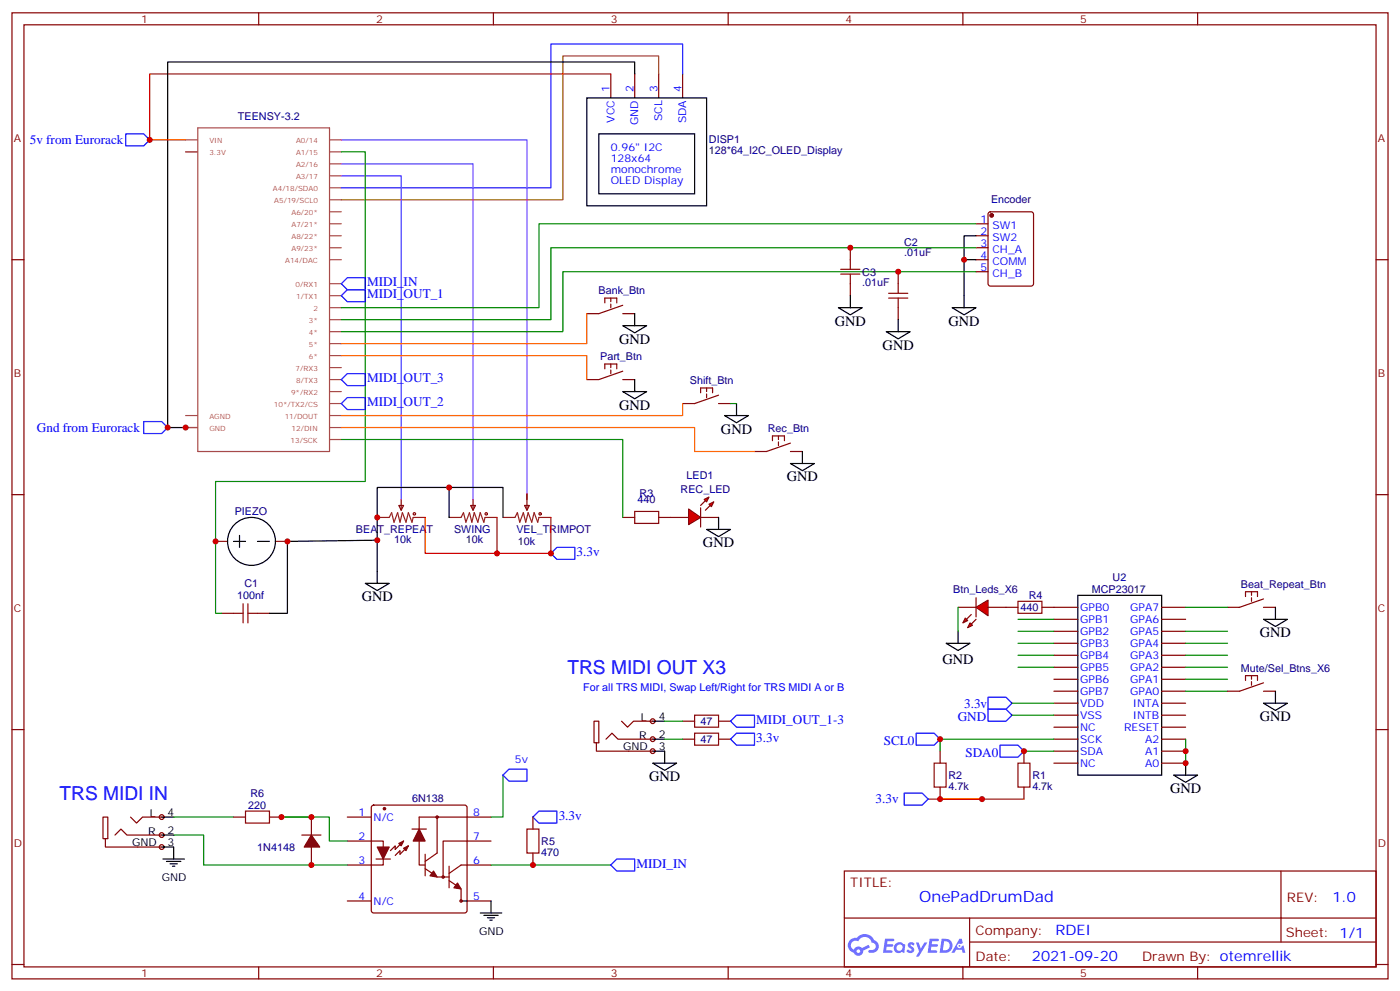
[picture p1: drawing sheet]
<svg xmlns="http://www.w3.org/2000/svg" width="412mm" height="292mm" viewBox="0 0 412 292" stroke-linecap="round" stroke-linejoin="round" font-family="sans-serif">
<g fill="none" stroke="#870000" stroke-width=".35">
<path d="M3.5 3.8h405.4v284.3h-405.4zM7.1 7.3h398.2v277.3h-398.2zM76.2 3.8v3.5M145.3 3.8v3.5M214.5 3.8v3.5M283.6 3.8v3.5M352.8 3.8v3.5M3.5 76.4h3.6M405.3 76.4h3.6M3.5 145.6h3.6M405.3 145.6h3.6M3.5 214.7h3.6"/>
<path d="M405.3 214.7h3.6M248.7 256.4h156.6v28.2h-156.6zM377.3 256.4v20.9M248.7 270.2h156.5M285.6 277.3h119.6M285.6 270.2v14.1M3.5 283.9h3.6M76.2 284.6v3.5M145.3 284.6v3.5M214.5 284.6v3.5M283.6 284.6v3.5M352.8 284.6v3.5"/>
<path d="M405.3 283.9h3.6"/>
</g>
<g fill="#5487ff">
<path d="M267.7 277.5a1.22 1.22 0 0 1 1.7 .3l-.4 .6a.47 .47 0 0 0-.3-.4 .47 .47 0 0 0-.5 .2l.1 .2a1.14 1.14 0 0 1 .8 1.7 1.14 1.14 0 0 1-1.9 0l-.2-.2 .5-.5 .7 .4a.29 .29 0 0 0 .3-.2 .29 .29 0 0 0-.2-.4 1.04 1.04 0 0 1-.6-1.7z"/>
<path d="M260.7 276.3h2.4l.3 .2-.2 .5h-1.8l-.1 .9h1.5l.3 .4-.3 .3h-1.6l-.2 1.1 1.7 .1 .2 .3-.2 .3h-2.6z"/>
<path d="M273.8 276.3h2.4l.3 .2-.1 .5h-1.8l-.2 .9h1.6l.3 .4-.4 .3h-1.6l-.1 1.1 1.7 .1 .2 .3-.2 .3h-2.6z"/>
<path d="M282.6 276.3h.7l.3 1.2-.6 .4a.69 .69 0 0 0-1 .2 .69 .69 0 0 0 .4 1 .69 .69 0 0 0 .9-.6l.5-.3 .6 2.2h-.8l-.2-.8h-1.8l-.5 .8h-.8z"/>
<path d="M269.8 277.4h.8l.6 1.8 1.1-1.8h.9l-2.6 4.2h-.8l.9-1.6z"/>
<path d="M277.4 276.3l-.6 4.1h1.3a2.11 2.11 0 0 0 2.5-2.1 2.11 2.11 0 0 0-2.5-2zM278.1 277a1.39 1.39 0 0 1 1.7 1.4 1.39 1.39 0 0 1-1.8 1.3h-.3z"/>
<path d="M263.7 277.9a1.54 1.54 0 0 0-.1 2.2 1.54 1.54 0 0 0 2.2 .1l.6 .2 .3-2.3-.2-.2h-.4a1.49 1.49 0 0 0-2.4 0zM264 278.9a.94 .94 0 0 1 1.8 0 .94 .94 0 0 1-1.8 0z"/>
<path d="M250.4 276.7a2.18 2.18 0 0 0 1.1 3.7 1.44 1.44 0 0 0 1.6 .9 1.44 1.44 0 0 0 1.2-1.5l2-1-.5-.7-1.9 .9a1.47 1.47 0 0 0-2.4 .5 1.39 1.39 0 0 1-.7-2 1.39 1.39 0 0 1 2-.4 2.12 2.12 0 0 1 2.2-1.3 2.12 2.12 0 0 1 1.9 1.7 1.14 1.14 0 0 1 1.1 1.4 1.14 1.14 0 0 1-1.7 .7 .43 .43 0 0 0-.5 .4 .43 .43 0 0 0 .4 .5 1.98 1.98 0 0 0 2.5-1.3 1.98 1.98 0 0 0-1.2-2.5 3.1 3.1 0 0 0-5.3-.7l-.9 .1zM252.3 280a.55 .55 0 0 1 1.1 0 .55 .55 0 0 1-1.1 0z"/>
<circle cx="282.6" cy="278.4" r=".26"/>
</g>
<g fill="none" stroke="#a64a4a" stroke-width=".35">
<path d="M58.3 37.6h38.8v95.3h-38.8zM54.7 44.7h3.5M54.7 41.2h3.5M97.1 44.7h3.4M97.1 41.2h3.4M97.1 48.2h3.4M97.1 51.8h3.4M97.1 55.3h3.4M97.1 58.8h3.4M97.1 62.3h3.4M97.1 65.9h3.4M97.1 69.4h3.4"/>
<path d="M97.1 72.9h3.4M97.1 76.4h3.4M97.1 83.5h3.4M97.1 87h3.4M97.1 90.6h3.4M97.1 94.1h3.4M97.1 97.6h3.4M97.1 101.1h3.4M97.1 104.7h3.4M97.1 108.2h3.4M97.1 111.7h3.4M97.1 115.3h3.4"/>
<path d="M97.1 118.8h3.4M54.7 122.3h3.5M54.7 125.8h3.5M97.1 122.3h3.4M97.1 125.8h3.4M97.1 129.4h3.4"/>
</g>
<g fill="none" stroke="#870000" stroke-width=".35">
<path d="M179.9 21.8v7M187 21.8v7M194 21.8v7M201.1 21.8v7M117.5 148.8h1.4l-.7 1.4zM118.2 147v3.2M138.6 148.8h1.5l-.8 1.4zM139.3 147v3.2M154.5 148.8h1.4l-.7 1.4zM155.2 145.2v5M310.4 178.8h7.1M342.2 178.8h7"/>
<path d="M65.3 180.5h3.5M75.8 180.5h3.6M310.4 182.3h7.1M310.4 185.8h7.1M310.4 189.3h7.1M310.4 192.9h7.1M310.4 196.4h7.1M310.4 199.9h7.1M342.2 182.3h7M342.2 185.8h7M342.2 189.3h7M342.2 192.9h7"/>
<path d="M342.2 196.4h7M342.2 199.9h7M310.4 203.4h7.1M310.4 207h7.1M310.4 210.5h7.1M310.4 214h7.1M310.4 217.6h7.1M342.2 203.4h7M342.2 207h7M342.2 210.5h7M342.2 214h7M342.2 217.6h7"/>
<path d="M276.9 221.1v3.5M276.9 231.7v3.5M301.6 221.1v3.5M301.6 231.7v3.5M310.4 221.1h7.1M310.4 224.6h7.1M342.2 221.1h7M342.2 224.6h7"/>
</g>
<g fill="none" stroke="#000" stroke-width=".35">
<path d="M172.9 28.8h35.2v31.8h-35.2zM176.4 39.4h28.2v17.6h-28.2zM187 21.8v-3.6h-137.6v107.6h5.3M68.8 159.3h3.5M70.6 157.6v3.5M75.8 159.3h3.6M111.1 159l-26.4 .3v21.2h-5.3M317.5 175.2h24.7v52.9h-24.7z"/>
<circle cx="74.1" cy="159.3" r="7.1"/>
</g>
<path d="M194 21.8v-5.3h-28.2v42.3h-65.3" fill="none" stroke="#960" stroke-width=".35"/>
<path d="M201.1 21.8v-8.9h-38.8v42.4h-61.8" fill="none" stroke="#30f" stroke-width=".35"/>
<path d="M179.9 21.8h-135.8v19.4h10.6M273.4 235.2h28.2" fill="none" stroke="#f00" stroke-width=".35"/>
<path d="M37 39.4h5.3l1.8 1.8-1.8 1.7h-5.3zM42.3 124.1h5.3l1.8 1.7-1.8 1.8h-5.3zM269.9 215.8h5.3l1.7 1.8-1.7 1.7h-5.3zM291 205.2h5.3l1.8 1.8-1.8 1.7h-5.3zM291 208.7h5.3l1.8 1.8-1.8 1.8h-5.3zM294.6 219.3h5.3l1.7 1.8-1.7 1.7h-5.3zM266.3 233.4h5.3l1.8 1.8-1.8 1.8h-5.3z" fill="none" stroke="#00f" stroke-width=".35"/>
<g fill="none" stroke="#a10000" stroke-width=".35">
<path d="M71.6 177.7v5.6M73 177.7v5.6M68.8 180.5h2.8M73 180.5h2.8M275.2 224.6h3.5v7.1h-3.5zM299.9 224.6h3.5v7.1h-3.5z"/>
<circle cx="122.1" cy="151.2" r=".35"/>
<circle cx="143.2" cy="151.2" r=".35"/>
<circle cx="159.1" cy="151.2" r=".35"/>
</g>
<path d="M63.5 159.3h3.5M81.1 159.3h3.6M111.1 152.3h3.6l.7-1.4 .7 2.8 1-2.8 .7 2.8 .7-2.8 1.1 2.8 .7-2.8 1.1 2.8 .3-1.4h3.5M132.3 152.3h3.5l.7-1.4 .7 2.8 1.1-2.8 .7 2.8 .7-2.8 1.1 2.8 .7-2.8 1 2.8 .4-1.4h3.5M148.2 152.3h3.5l.7-1.4 .7 2.8 1.1-2.8 .7 2.8 .7-2.8 1 2.8 .7-2.8 1.1 2.8 .3-1.4h3.6" fill="none" stroke="#8c2424" stroke-width=".35"/>
<path d="M100.5 41.2h54.7v104M100.5 48.2h38.8v98.8M100.5 51.8h17.7v95.2" fill="none" stroke="#90f" stroke-width=".35"/>
<path d="M100.5 44.7h7.1v97h-44.1v38.8h1.8M298.1 207h12.3M298.1 210.5h12.3M310.4 217.6h-33.5v3.5M301.6 221.1h8.8" fill="none" stroke="#008700" stroke-width=".35"/>
<g fill="none" stroke="#850000" stroke-width=".35">
<path d="M178.2 89.1v-1.4h3.5v1.4M179.9 87.7v1.1M179.9 89.5v1.1M183.4 89.9l-7 2.4h-3.5M183.4 92.3h3.6M178.2 108.5v-1.4h3.5v1.4M179.9 107.1v1.1M179.9 108.9v1.1M183.4 109.3l-7 2.4h-3.5M183.4 111.7h3.6M206.4 115.6v-1.4h3.5v1.4M208.1 114.2v1.1"/>
<path d="M208.1 116v1M211.7 116.3l-7.1 2.5h-3.5M211.7 118.8h3.5"/>
</g>
<path d="M172.9 92.3v8.8h-72.4M100.5 104.7h72.4v7M201.1 118.8v3.5h-100.6" fill="none" stroke="#f60" stroke-width=".35"/>
<g fill="#f00" stroke="#870000" stroke-width=".35">
<path d="M202.8 149.8l3.6 2.5-3.6 2.1z"/>
<path d="M206.4 149.5v5.6z"/>
</g>
<g fill="#870000" stroke="#870000" stroke-width=".35">
<path d="M206.4 148.8l1.4-1.4z"/>
<path d="M207.8 150.2l1.4-1.4z"/>
</g>
<g fill="#f00" stroke="#870000" stroke-width=".35">
<path d="M207.4 147l1.4-.7-.7 1.4z"/>
<path d="M208.8 148.4l1.5-.7-.8 1.4z"/>
</g>
<g fill="none" stroke="#870000" stroke-width=".35">
<path d="M250.5 72.9v3.5M264.6 80v3.5M287.5 65.9h3.5M287.5 69.4h3.5M287.5 72.9h3.5M287.5 76.4h3.5M287.5 80h3.5M291.3 62.5l.4-.2h12l.7 .5v20.7l-.4 .7h-12.3l-.6-.5-.1-20.7zM250.5 83.5v3.5M264.6 90.6v3.5M183.4 152.3h3.6M194 152.3h8.8"/>
<path d="M206.4 152.3h5.3M296.3 178.8h3.6M306.9 178.8h3.5"/>
</g>
<path d="M247.6 79.3h5.7M250.5 76.4v2.9M247.6 80.7h5.7M250.5 80.7v2.8M261.8 86.3h5.6M261.8 87.7h5.6M264.6 83.5v2.8M264.6 87.7v2.9M187 150.5h7v3.6h-7zM299.9 177h7v3.5h-7z" fill="none" stroke="#a10000" stroke-width=".35"/>
<g fill="none" stroke="#008700" stroke-width=".35">
<path d="M287.5 65.9h-128.8v24.7h-58.2M287.5 72.9h-125.2v21.2h-61.8M287.5 80h-121.7v17.6h-65.3M215.2 118.8h1.8M100.5 129.4h82.9v22.9M349.2 178.8h12.4M349.2 199.9h12.4M349.2 196.4h12.4M349.2 192.9h12.4M349.2 189.3h12.4M349.2 185.8h12.4M349.2 217.6v7"/>
<path d="M349.2 203.4h12.4"/>
</g>
<g fill="none" stroke="#000" stroke-width=".35">
<path d="M284 76.4v14.2M287.5 69.4h-3.5v7h3.5M183.4 95.8h7.1l-3.5 2.2zM187 92.3v3.5M246.9 90.6h7.1l-3.5 2.1zM250.5 87v3.6M261.1 97.6h7l-3.5 2.1zM264.6 94.1v3.5M280.5 90.6h7l-3.5 2.1zM183.4 115.3h7.1l-3.5 2.1zM187 111.7v3.6M217 118.8v3.5"/>
<path d="M213.4 122.3h7.1l-3.5 2.1zM232.8 136.4h7.1l-3.5 2.1zM236.4 132.9v3.5M132.3 152.3v-8.8h-21.2v28.2M132.3 143.5h15.9v8.8M208.1 155.8h7.1l-3.5 2.1zM211.7 152.3v3.5M107.6 171.7h7.1l-3.6 2.1zM375.7 178.8v3.5M278.7 189.3h7.1l-3.6 2.2zM282.2 185.8v3.5M372.2 182.3h7l-3.5 2.1z"/>
<path d="M372.2 207h7l-3.5 2.1zM375.7 203.4v3.6M345.7 228.1h7.1l-3.6 2.2zM349.2 224.6v3.5"/>
</g>
<path d="M162.3 162.9l1.7-1.8h5.3v3.5h-5.3z" fill="none" stroke="#00f" stroke-width=".35"/>
<g fill="none" stroke="#850000" stroke-width=".35">
<path d="M227.5 129.7v-1.4h3.6v1.4M229.3 128.3v1.1M229.3 130.1v1M232.8 130.4l-7 2.5h-3.6M232.8 132.9h3.6M366.9 175.6v-1.4h3.5v1.4M368.7 174.2v1M368.7 175.9v1.1M372.2 176.3l-7.1 2.5h-3.5M372.2 178.8h3.5M368.7 198.9v1M366.9 200.3v-1.4h3.5v1.4"/>
<path d="M368.7 200.6v1.1M372.2 201l-7.1 2.4h-3.5M372.2 203.4h3.5"/>
</g>
<path d="M100.5 125.8h104.1v7.1h17.6" fill="none" stroke="#f60" stroke-width=".35"/>
<circle cx="292.1" cy="63.4" r=".53" fill="#870000" stroke="#870000" stroke-width=".35"/>
<path d="M125.2 152.3v10.6h21.2v-10.6M162.3 152.3v10.6h-15.9" fill="none" stroke="#f00" stroke-width=".35"/>
<g fill="#f00" stroke="#870000" stroke-width=".35">
<path d="M287.5 178.8l3.5-2.2v4.6z"/>
<path d="M287.5 175.9v5.7z"/>
</g>
<g fill="#870000" stroke="#870000" stroke-width=".35">
<path d="M287.5 182.3l-1.4 1.4z"/>
<path d="M286.1 180.9l-1.4 1.4z"/>
</g>
<g fill="#f00" stroke="#870000" stroke-width=".35">
<path d="M285.8 183.3l.7 .7-1.5 .7z"/>
<path d="M284.3 181.9l.7 .7-1.4 .7z"/>
</g>
<g fill="none" stroke="#870000" stroke-width=".35">
<path d="M282.2 178.8h5.3M291 178.8h5.3M109.6 237.2l.5-.2h26.8l.5 .2 .2 .5v30.3l-.3 .5-.4 .2h-26.8l-.5-.2-.2-.5v-30.3zM88.9 245.8h5.6M91.7 240.5v5.3M91.7 249.3v5.3M102.3 247.5h10.6v7.1h-10.6M102.3 240.5h7.1M110.8 252.8h4.2M118.9 247.5l-2.5 2.5v-1l-1.4 1.4M120.3 249l-2.5 2.4v-1l-1.4 1.4M121.4 244h4.2"/>
<path d="M128.8 240.5v10.6M135.8 254.6h8.8M144.6 240.5h-21.1v14.1h1.7M144.6 247.5h-14.1v10.6M102.3 265.2h7.1M135.8 261.7v3.5M137.6 265.2h7"/>
<circle cx="128.8" cy="240.5" r=".35"/>
<circle cx="130.5" cy="258.1" r=".35"/>
<circle cx="135.8" cy="265.2" r=".35"/>
</g>
<path d="M282.2 178.8v7M299.9 182.3h10.5M299.9 185.8h10.5M299.9 189.3h10.5M299.9 192.9h10.5M299.9 196.4h10.5M51.2 245.8h8.8v8.8h42.3M91.7 240.5h-8.8h14.1v7h5.3" fill="none" stroke="#008700" stroke-width=".35"/>
<g fill="#870000" stroke="#870000" stroke-width=".35">
<path d="M111.1 249.3h3.6l-1.8 3.5z"/>
<path d="M118.9 249.7l1.4-.7-.7 1.4z"/>
<path d="M117.5 248.2l1.4-.7-.7 1.5z"/>
<path d="M123.5 244l1.7 3.5h-3.5z"/>
<path d="M91.7 245.8l2.5 3.5h-4.6z"/>
<circle cx="113.2" cy="238" r=".35"/>
</g>
<g fill="#a10000" stroke="#a10000" stroke-width=".35">
<path d="M127.7 256.4l1.1 1.7-2.2-.3z"/>
<path d="M134.8 259.9l1 1.8-2.1-.4z"/>
</g>
<path d="M125.2 251.4v6.4M125.2 255.7l2.2 1.4M128.8 251.1l-3.6 2.4M128.8 258.1h3.5M132.3 259.2l2.1 1.4M132.3 255v6.3M135.8 254.6l-3.5 2.5" fill="none" stroke="#a10000" stroke-width=".35"/>
<path d="M135.8 265.2h1.8" fill="none" stroke="#000" stroke-width=".35"/>
<g fill="#f0f0f0" stroke="#870000" stroke-width=".35">
<circle cx="47.6" cy="249.3" r=".71"/>
<circle cx="47.6" cy="245.8" r=".71"/>
<circle cx="47.6" cy="240.5" r=".71"/>
</g>
<path d="M47.6 240.5h3.6M47.6 245.8h3.6M47.6 249.3h3.6v3.5M48 252.8h6.3M49 253.5h4.3M50.1 254.2h2.1M50.8 255h.7M141.5 268.7h6.3M142.5 269.4h4.3M143.6 270.1h2.1M144.3 270.8h.7M144.6 265.2v3.5" fill="none" stroke="#000" stroke-width=".35"/>
<path d="M31 246.8h.7v-6.3h-1.4v6.3h.7v2.5h16.6M33.9 245.8l1.7-1.8 1.8 1.8h10.2M38.5 240.5l1.7 1.8 1.8-1.8h5.6M68.8 240.5h3.5M79.4 240.5h3.5M157 240.5v3.5M157 251.1v3.5" fill="none" stroke="#870000" stroke-width=".35"/>
<path d="M148.2 228.1v12.4h-3.6M51.2 240.5h17.6M144.6 254.6h35.3" fill="none" stroke="#008700" stroke-width=".35"/>
<path d="M149.9 226.4h5.3v3.5h-5.3l-1.7-1.8zM157 240.5l1.7-1.8h5.3v3.6h-5.3zM179.9 254.6l1.8-1.8h5.3v3.6h-5.3z" fill="none" stroke="#00f" stroke-width=".35"/>
<path d="M72.3 238.7h7.1v3.6h-7.1zM155.2 244h3.5v7.1h-3.5z" fill="none" stroke="#a10000" stroke-width=".35"/>
<g fill="#f0f0f0" stroke="#870000" stroke-width=".35">
<circle cx="192.3" cy="221.1" r=".71"/>
<circle cx="192.3" cy="217.6" r=".71"/>
<circle cx="192.3" cy="212.3" r=".71"/>
</g>
<path d="M192.3 212.3h3.5M192.3 217.6h3.5M192.3 224.6h7l-3.5 2.1zM192.3 221.1h3.5v3.5" fill="none" stroke="#000" stroke-width=".35"/>
<path d="M175.7 218.6h.7v-6.3h-1.4v6.3h.7v2.5h16.6M178.5 217.6l1.8-1.8 1.7 1.8h10.3M183.1 212.3l1.8 1.7 1.7-1.7h5.7M201.1 212.3h3.5M201.1 217.6h3.5M211.7 212.3h3.5M211.7 217.6h3.5" fill="none" stroke="#870000" stroke-width=".35"/>
<path d="M100.5 87l1.8-1.7h5.3v3.5h-5.3zM100.5 83.5l1.8-1.8h5.3v3.6h-5.3zM100.5 118.8l1.8-1.8h5.3v3.5h-5.3zM100.5 111.7l1.8-1.7h5.3v3.5h-5.3zM215.2 212.3l1.8-1.8h5.2v3.5h-5.2zM215.2 217.6l1.8-1.8h5.2v3.5h-5.2z" fill="none" stroke="#00f" stroke-width=".35"/>
<path d="M204.6 210.5h7.1v3.5h-7.1zM204.6 215.8h7.1v3.5h-7.1z" fill="none" stroke="#a10000" stroke-width=".35"/>
<path d="M195.8 212.3h5.3M195.8 217.6h5.3" fill="none" stroke="#008700" stroke-width=".35"/>
<g fill="#c00">
<circle cx="54.7" cy="125.8" r=".88"/>
<circle cx="44.1" cy="41.2" r=".88"/>
<circle cx="49.4" cy="125.8" r=".88"/>
<circle cx="289.3" cy="235.2" r=".88"/>
<circle cx="63.5" cy="159.3" r=".88"/>
<circle cx="301.6" cy="221.1" r=".88"/>
<circle cx="349.3" cy="224.6" r=".88"/>
<circle cx="349.3" cy="221.1" r=".88"/>
<circle cx="250.5" cy="72.9" r=".88"/>
<circle cx="132.3" cy="143.5" r=".88"/>
<circle cx="111.1" cy="152.3" r=".88"/>
<circle cx="84.7" cy="159.3" r=".88"/>
<circle cx="111.1" cy="159" r=".88"/>
<circle cx="146.4" cy="162.9" r=".88"/>
<circle cx="162.3" cy="162.9" r=".88"/>
<circle cx="276.9" cy="235.2" r=".88"/>
<circle cx="276.9" cy="217.6" r=".88"/>
<circle cx="91.7" cy="254.6" r=".88"/>
<circle cx="91.7" cy="240.5" r=".88"/>
<circle cx="157" cy="254.6" r=".88"/>
<circle cx="82.9" cy="240.5" r=".88"/>
<circle cx="264.6" cy="80" r=".88"/>
<circle cx="284" cy="76.4" r=".88"/>
</g>
<g font-size="5.6" fill="#00f">
<text x="167.1" y="198.4">TRS MIDI OUT X3</text>
<text x="17.5" y="235.4">TRS MIDI IN</text>
</g>
<text font-size="4.6" fill="#00f" x="270.8" y="265.4">OnePadDrumDad</text>
<g font-size="4.2">
<text x="245.9" y="95.8">GND</text>
<text x="279.4" y="95.8">GND</text>
<text x="182.4" y="101.1">GND</text>
<text x="260" y="102.9">GND</text>
<text x="182.4" y="120.5">GND</text>
<text x="212.4" y="127.6">GND</text>
<text x="231.8" y="141.7">GND</text>
<text x="207.1" y="161.1">GND</text>
<text x="106.5" y="177">GND</text>
<text x="371.1" y="187.6">GND</text>
<text x="277.6" y="195.4">GND</text>
<text x="371.1" y="212.3">GND</text>
<text x="191.2" y="229.9">GND</text>
<text x="344.7" y="233.4">GND</text>
</g>
<g font-size="4.2" fill="#00f">
<text x="392.5" y="265.6">1.0</text>
<text x="310.9" y="275.2">RDEI</text>
<text x="304" y="283">2021-09-20</text>
</g>
<g font-size="3.9" fill="#00f">
<text x="8.8" y="42.5">5v from Eurorack</text>
<text x="108.1" y="87.8">MIDI_OUT_1</text>
<text x="108.1" y="84.3">MIDI_IN</text>
<text x="108.1" y="112.5">MIDI_OUT_3</text>
<text x="108.1" y="119.6">MIDI_OUT_2</text>
<text x="10.9" y="127.1">Gnd from Eurorack</text>
<text x="169.9" y="163.6">3.3v</text>
<text x="284" y="208.3">3.3v</text>
<text x="222.8" y="213">MIDI_OUT_1-3</text>
<text x="282.1" y="212.3">GND</text>
<text x="222.8" y="218.3">3.3v</text>
<text x="260.3" y="219.3">SCL0</text>
<text x="284.4" y="222.8">SDA0</text>
<text x="257.9" y="236.5">3.3v</text>
<text x="164.6" y="241.3">3.3v</text>
<text x="187.5" y="255.4">MIDI_IN</text>
</g>
<g font-size="3.9" fill="#800">
<text x="250.5" y="260.9">TITLE:</text>
<text x="379.1" y="265.6">REV:</text>
<text x="287.4" y="275.1">Company:</text>
<text x="378.7" y="275.8">Sheet: 1/1</text>
<text x="287.4" y="282.8">Date:</text>
<text x="336.4" y="282.9">Drawn By: otemrellik</text>
</g>
<g font-size="3.2" fill="#800">
<text x="41.6" y="6.8">1</text>
<text x="110.8" y="6.8">2</text>
<text x="179.9" y="6.8">3</text>
<text x="249.1" y="6.8">4</text>
<text x="318.2" y="6.8">5</text>
<text x="4.1" y="41.9">A</text>
<text x="405.9" y="41.9">A</text>
<text x="4.1" y="111">B</text>
<text x="405.9" y="111">B</text>
<text x="4.1" y="180.2">C</text>
<text x="405.9" y="180.2">C</text>
<text x="4.1" y="249.3">D</text>
<text x="405.9" y="249.3">D</text>
<text x="41.6" y="287.6">1</text>
<text x="110.8" y="287.6">2</text>
<text x="179.9" y="287.6">3</text>
<text x="249.1" y="287.6">4</text>
<text x="318.2" y="287.6">5</text>
</g>
<g font-size="3.2" fill="#00f">
<text x="179.6" y="27.1" transform="rotate(-90 179.6 27.1)">1</text>
<text x="186.6" y="27.1" transform="rotate(-90 186.6 27.1)">2</text>
<text x="193.7" y="27.1" transform="rotate(-90 193.7 27.1)">3</text>
<text x="200.7" y="27.1" transform="rotate(-90 200.7 27.1)">4</text>
<text x="195.1" y="35.7" transform="rotate(-90 195.1 35.7)">SCL</text>
<text x="181" y="36.1" transform="rotate(-90 181 36.1)">VCC</text>
<text x="188" y="36.8" transform="rotate(-90 188 36.8)">GND</text>
<text x="202.1" y="36.3" transform="rotate(-90 202.1 36.3)">SDA</text>
<text x="179.9" y="44.5">0.96&quot; I2C</text>
<text x="179.9" y="47.7">128x64</text>
<text x="179.9" y="50.9">monochrome</text>
<text x="179.9" y="54">OLED Display</text>
<text x="288.8" y="65.5">1</text>
<text x="288.8" y="69">2</text>
<text x="292.3" y="67.3">SW1</text>
<text x="292.3" y="70.8">SW2</text>
<text x="288.8" y="72.6">3</text>
<text x="288.8" y="76.1">4</text>
<text x="292.3" y="74.3">CH_A</text>
<text x="292.3" y="77.9">COMM</text>
<text x="288.8" y="79.6">5</text>
<text x="292.3" y="81.4">CH_B</text>
<text x="318.2" y="179.8">GPB0</text>
<text x="332.9" y="179.8">GPA7</text>
<text x="318.2" y="183.3">GPB1</text>
<text x="332.9" y="183.3">GPA6</text>
<text x="318.2" y="186.9">GPB2</text>
<text x="318.2" y="190.4">GPB3</text>
<text x="332.9" y="190.4">GPA4</text>
<text x="332.9" y="186.9">GPA5</text>
<text x="318.2" y="193.9">GPB4</text>
<text x="318.2" y="197.4">GPB5</text>
<text x="332.9" y="197.4">GPA2</text>
<text x="332.9" y="193.9">GPA3</text>
<text x="171.8" y="203.4">For all TRS MIDI, Swap Left/Right for TRS MIDI A or B</text>
<text x="318.2" y="201">GPB6</text>
<text x="332.9" y="201">GPA1</text>
<text x="318.2" y="204.5">GPB7</text>
<text x="318.2" y="208">VDD</text>
<text x="332.9" y="204.5">GPA0</text>
<text x="333.7" y="208">INTA</text>
<text x="318.2" y="211.6">VSS</text>
<text x="318.2" y="215.1">NC</text>
<text x="331.1" y="215.1">RESET</text>
<text x="333.7" y="211.6">INTB</text>
<text x="318.2" y="218.6">SCK</text>
<text x="337.3" y="218.6">A2</text>
<text x="151.7" y="224.6">5v</text>
<text x="318.2" y="222.1">SDA</text>
<text x="318.2" y="225.7">NC</text>
<text x="337.3" y="225.7">A0</text>
<text x="337.3" y="222.1">A1</text>
<text x="105.6" y="240.1">1</text>
<text x="110.1" y="241.5">N/C</text>
<text x="139.3" y="240.1">8</text>
<text x="105.6" y="247.2">2</text>
<text x="139.3" y="247.2">7</text>
<text x="105.6" y="254.2">3</text>
<text x="139.3" y="254.2">6</text>
<text x="105.6" y="264.8">4</text>
<text x="110.1" y="266.2">N/C</text>
<text x="139.3" y="264.8">5</text>
</g>
<g font-size="3.2" fill="#000080">
<text x="70.1" y="35.3">TEENSY-3.2</text>
<text x="208.8" y="42">DISP1</text>
<text x="208.8" y="45.2">128*64_I2C_OLED_Display</text>
<text x="291.9" y="59.9">Encoder</text>
<text x="266.3" y="75.5">.01uF</text>
<text x="266.3" y="72.3">C2</text>
<text x="254" y="81.1">C3</text>
<text x="176.3" y="86.4">Bank_Btn</text>
<text x="254" y="84.3">.01uF</text>
<text x="176.8" y="106.1">Part_Btn</text>
<text x="203.2" y="112.9">Shift_Btn</text>
<text x="226.2" y="127.2">Rec_Btn</text>
<text x="202.3" y="141.1">LED1</text>
<text x="187.8" y="148.2">440</text>
<text x="188.4" y="146.3">R3</text>
<text x="200.5" y="145.2">REC_LED</text>
<text x="69.1" y="151.7">PIEZO</text>
<text x="104.9" y="157">BEAT_REPEAT</text>
<text x="116.1" y="159.9">10k</text>
<text x="133.8" y="157">SWING</text>
<text x="137.2" y="159.9">10k</text>
<text x="152.1" y="157">VEL_TRIMPOT</text>
<text x="152.6" y="160.5">10k</text>
<text x="72" y="172.9">C1</text>
<text x="327.7" y="171.1">U2</text>
<text x="365.5" y="173.1">Beat_Repeat_Btn</text>
<text x="69.9" y="176.4">100nf</text>
<text x="280.8" y="174.6">Btn_Leds_X6</text>
<text x="300.6" y="179.9">440</text>
<text x="303" y="176.4">R4</text>
<text x="321.6" y="174.6">MCP23017</text>
<text x="365.5" y="197.8">Mute/Sel_Btns_X6</text>
<text x="206.3" y="213.4">47</text>
<text x="206.3" y="218.7">47</text>
<text x="279.4" y="232.5">4.7k</text>
<text x="279.4" y="229.3">R2</text>
<text x="304.1" y="232.5">4.7k</text>
<text x="304.1" y="229.3">R1</text>
<text x="73.1" y="238.1">220</text>
<text x="73.7" y="234.5">R6</text>
<text x="121.4" y="235.9">6N138</text>
<text x="75.8" y="250.5">1N4148</text>
<text x="159.5" y="251.8">470</text>
<text x="159.5" y="248.7">R5</text>
</g>
<g font-size="3.2">
<text x="188.7" y="212.3">L</text>
<text x="194" y="211.9">4</text>
<text x="183.6" y="220.7">GND</text>
<text x="188.3" y="217.6">R</text>
<text x="194" y="217.2">2</text>
<text x="194" y="220.7">3</text>
<text x="43.7" y="245.8">R</text>
<text x="44.1" y="240.5">L</text>
<text x="49.4" y="240.1">4</text>
<text x="49.4" y="245.4">2</text>
<text x="38.9" y="249">GND</text>
<text x="49.4" y="249">3</text>
<text x="47.6" y="259.4">GND</text>
<text x="141.1" y="275.2">GND</text>
</g>
<g font-size="2.1" fill="#a54b4b">
<text x="61.7" y="45.7">3.3V</text>
<text x="61.7" y="42.2">VIN</text>
<text x="87.2" y="42.2">A0/14</text>
<text x="87.2" y="45.7">A1/15</text>
<text x="87.2" y="49.3">A2/16</text>
<text x="87.2" y="52.8">A3/17</text>
<text x="80.4" y="56.3">A4/18/SDA0</text>
<text x="80.8" y="59.8">A5/19/SCL0</text>
<text x="85.9" y="63.4">A6/20*</text>
<text x="85.9" y="66.9">A7/21*</text>
<text x="85.9" y="70.4">A8/22*</text>
<text x="84" y="77.5">A14/DAC</text>
<text x="85.9" y="74">A9/23*</text>
<text x="87.1" y="84.5">0/RX1</text>
<text x="87.2" y="88.1">1/TX1</text>
<text x="91" y="95.1">3*</text>
<text x="92.3" y="91.6">2</text>
<text x="91" y="98.7">4*</text>
<text x="91" y="102.2">5*</text>
<text x="91" y="105.7">6*</text>
<text x="87.1" y="109.2">7/RX3</text>
<text x="87.2" y="112.8">8/TX3</text>
<text x="80.7" y="119.8">10*/TX2/CS</text>
<text x="85.7" y="116.3">9*/RX2</text>
<text x="61.7" y="123.3">AGND</text>
<text x="83.9" y="123.3">11/DOUT</text>
<text x="61.7" y="126.9">GND</text>
<text x="85.6" y="130.4">13/SCK</text>
<text x="85.9" y="126.9">12/DIN</text>
</g>
</svg>
